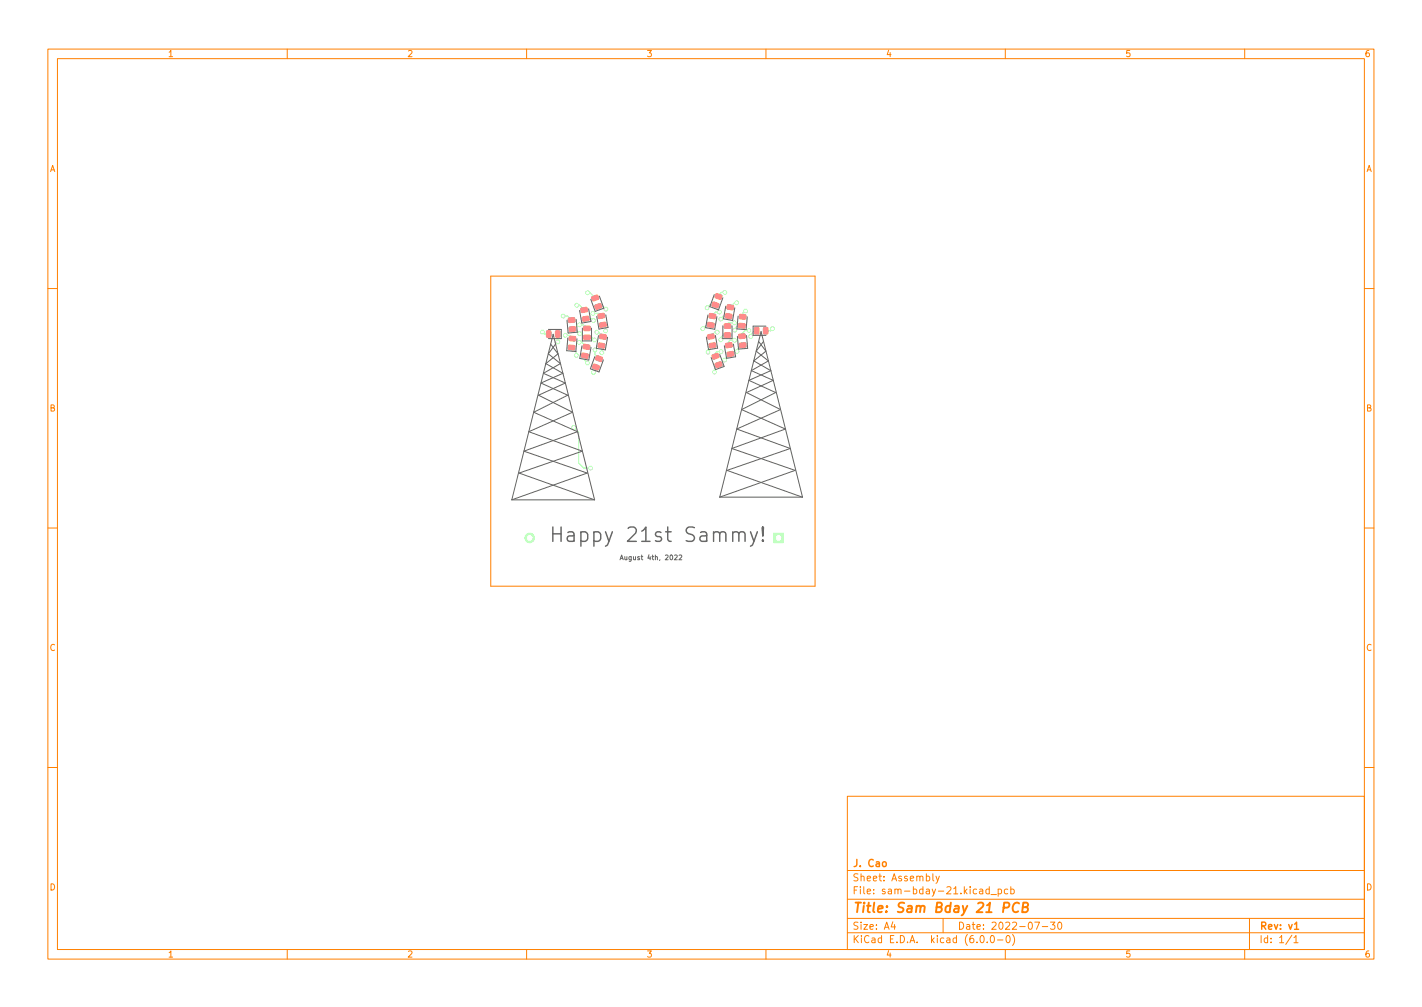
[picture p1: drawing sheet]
<svg xmlns="http://www.w3.org/2000/svg" width="297mm" height="210mm" viewBox="0 0 297 210" stroke-linecap="round" stroke-linejoin="round" font-family="sans-serif">
<g fill="#b3ffb3" stroke="#b3ffb3" stroke-width=".21">
<path d="M121.7 66.3l1.1-.3 .2 .2 .1 .6-.2 .2-1 .1-.2-.2z"/>
<path d="M121.3 64.4l1.2-.2 .2 .1 .1 .6-.2 .2-1 .2-.2-.2z"/>
<path d="M154.4 67.5l1.2 .1 .1 .2-.1 .6-.2 .1-1-.1-.2-.2z"/>
<path d="M154.5 65.7h1.2l.1 .3v.5l-.3 .2-1-.1-.1-.3z"/>
<path d="M151.3 69.5h1.2l.2 .2-.1 .6-.2 .1h-1l-.1-.2z"/>
<path d="M151.3 67.7l1.2-.1 .2 .2-.1 .6-.2 .2h-1l-.1-.3z"/>
<path d="M151.9 73.6l1.1-.2 .2 .2 .1 .5-.2 .2-1 .2-.2-.2z"/>
<path d="M151.6 71.8l1.1-.3 .2 .2 .1 .6-.2 .2-1 .1-.2-.2z"/>
<path d="M149.4 75.9l1.2-.4 .2 .8-1.1 .5-.3-.6z"/>
<path d="M148.8 74.1l1.1-.3 .3 .8-1.2 .4-.3-.6z"/>
<path d="M147.9 67.3l1.2 .2 .1 .2-.1 .6-.3 .1-.9-.2-.2-.2z"/>
<path d="M148.3 65.5l1.1 .1 .1 .3-.1 .6-.2 .1-1-.2-.1-.3z"/>
<path d="M125.1 71.6l1.2 .2 .1 .2-.2 .6-.2 .1-1-.2-.1-.2z"/>
<path d="M125.4 69.8l1.2 .1 .1 .3-.1 .6-.3 .1-1-.2-.1-.3z"/>
<path d="M151.7 65.5l1.1 .1 .1 .3-.1 .6-.2 .1-1-.2-.1-.3z"/>
<path d="M152 63.6l1.2 .2 .1 .2-.2 .6-.2 .1-1-.2-.1-.2z"/>
<path d="M122 70h1.2l.1 .2v.6l-.2 .1h-1l-.2-.2z"/>
<path d="M122 68.2l1.2-.1 .1 .2v.6l-.2 .2-1-.1-.2-.2z"/>
<path d="M124.3 63.7l1.1-.3 .3 .8-1.2 .4-.3-.6z"/>
<path d="M123.7 62l1.1-.4 .3 .8-1.2 .4-.3-.6z"/>
<path d="M118.8 72.1h1.2l.1 .3-.1 .6-.2 .1-1-.1-.1-.2z"/>
<path d="M119 70.2l1.2 .1 .1 .2-.1 .6-.2 .1-1-.1-.2-.2z"/>
<path d="M116.1 69.1l.6-.1 .3 .2v1l-.2 .2h-.5l-.3-.1z"/>
<path d="M114.2 69.1l.7-.1 .2 .2v1l-.1 .2h-.6l-.2-.1z"/>
<path d="M124 76.1l.2-.1 1 .4v.2l-.2 .6h-.3l-.9-.3-.1-.3z"/>
<path d="M124.6 74.3h.3l.9 .3 .1 .3-.3 .5-.2 .1-1-.4v-.2z"/>
<path d="M125.2 67.5l1.2-.2 .2 .1 .1 .6-.2 .2-1 .2-.2-.2z"/>
<path d="M124.9 65.7l1.2-.3 .2 .2v.6l-.2 .2-1 .1-.1-.2z"/>
<path d="M154.5 71.7l1.2-.1 .1 .2 .1 .5-.2 .2-1.1 .1-.1-.2z"/>
<path d="M154.3 69.8l1.2-.1 .2 .2v.6l-.2 .1-1 .1-.2-.2z"/>
<path d="M121.6 73.8l1.2 .1 .1 .3-.1 .5-.3 .1-.9-.2-.2-.2z"/>
<path d="M122 71.9l1.1 .2 .1 .2-.1 .6-.2 .1-1-.2-.1-.3z"/>
<path d="M118.9 68.3l1.2-.1 .1 .2 .1 .6-.2 .2h-1l-.2-.2z"/>
<path d="M118.7 66.5l1.2-.2 .2 .2v.6l-.2 .2-1 .1-.2-.3z"/>
<path d="M157.7 68.4h.6l.2 .1 .1 1-.2 .2-.6 .1-.2-.2z"/>
<path d="M159.5 68.4h.7l.2 .1v1l-.1 .2-.6 .1-.2-.2z"/>
<path d="M148.1 71.8l1.2-.2 .2 .2 .1 .5-.2 .2-1 .2-.2-.2z"/>
<path d="M147.8 70l1.2-.3 .1 .2 .1 .6-.2 .2-1 .1-.1-.2z"/>
<path d="M148.9 63.1l.3-.1 .9 .4 .1 .3-.2 .5-.3 .1-.9-.4-.1-.2z"/>
<path d="M149.6 61.4l.2-.1 1 .3v.3l-.2 .6h-.3l-.9-.3-.1-.3z"/>
<path d="M161.6 111.3h2v2h-2z"/>
<circle cx="110.6" cy="112.3" r="1"/>
<circle cx="119.8" cy="89.2" r=".4"/>
<circle cx="120.5" cy="63.7" r=".4"/>
<circle cx="156.5" cy="69" r=".4"/>
<circle cx="124.7" cy="69.4" r=".4"/>
<circle cx="124.3" cy="73.1" r=".4"/>
<circle cx="123.8" cy="65.4" r=".4"/>
<circle cx="118.1" cy="70" r=".4"/>
<circle cx="149.8" cy="69.4" r=".4"/>
<circle cx="161.4" cy="68.6" r=".4"/>
<circle cx="151.4" cy="61.1" r=".4"/>
<circle cx="150.6" cy="73.4" r=".4"/>
<circle cx="153.4" cy="71" r=".4"/>
<circle cx="122.7" cy="61.1" r=".4"/>
<circle cx="155.8" cy="64.9" r=".4"/>
<circle cx="150.3" cy="65.2" r=".4"/>
<circle cx="121" cy="71.5" r=".4"/>
<circle cx="153.4" cy="67.4" r=".4"/>
<circle cx="123.4" cy="97.7" r=".4"/>
<circle cx="121" cy="67.8" r=".4"/>
<circle cx="117.6" cy="66" r=".4"/>
<circle cx="153.9" cy="63.2" r=".4"/>
<circle cx="113.3" cy="69.3" r=".4"/>
<circle cx="116.5" cy="71.4" r=".4"/>
<circle cx="156.8" cy="70.3" r=".4"/>
<circle cx="121.1" cy="69.7" r=".4"/>
<circle cx="154" cy="73.4" r=".4"/>
<circle cx="120.4" cy="74.2" r=".4"/>
<circle cx="153.5" cy="68.9" r=".4"/>
<circle cx="124" cy="66.9" r=".4"/>
<circle cx="150.6" cy="66.6" r=".4"/>
<circle cx="124.2" cy="71" r=".4"/>
<circle cx="150.6" cy="70.9" r=".4"/>
<circle cx="122.7" cy="75.8" r=".4"/>
<circle cx="151.4" cy="75.2" r=".4"/>
<circle cx="126.6" cy="64.5" r=".4"/>
<circle cx="149.3" cy="77.7" r=".4"/>
<circle cx="126.5" cy="69.1" r=".4"/>
<circle cx="147.9" cy="73.5" r=".4"/>
<circle cx="125.7" cy="73.6" r=".4"/>
<circle cx="146.8" cy="68.6" r=".4"/>
<circle cx="124" cy="77.8" r=".4"/>
<circle cx="147.7" cy="64.3" r=".4"/>
</g>
<g fill="none" stroke="#b3ffb3" stroke-width=".25">
<path d="M113.3 69.3l.4 .4h.9M116.5 71.4h.1M116.5 69.7v1.7M117.6 66h1l.8 .8M118.1 70h.8l.7 .7M119.4 72.6l1 1v.6M120.1 68.7l1 1M120.5 63.7h.6l.9 1M121 71.5h.6l.9 .9M121 67.8h.9l.7 .8M122.2 74.3v.9l.5 .6M122.4 66.6h1.2l.4 .3"/>
<path d="M122.6 70.4h1.1l.5 .6M122.7 61.1h.5l1.1 1.1M123.8 65.4h1.3l.5 .6M124.3 73.1v.9l.8 .9M124.5 76.6v.7l-.5 .5M124.7 69.4h.3l1 .9M125 64h1l.6 .5M125.7 72.2v1.4M125.9 67.8l.6 .6v.7M148.5 67.8h-.9l-.8 .8M148.8 72.1l-.9 .9v.5M149.4 63.7h-1.1l-.6 .6"/>
<path d="M149.8 69.4h-.5l-.8 .8M150.1 76.1l-.8 .9v.7M150.3 65.2h-.8l-.7 .6M150.6 73.4h-.9l-.2 .3v.7M151.4 61.1h-.7l-.6 .5M152 70h-.9l-.5 .5v.4M152.2 66h-1.1l-.5 .6M152.6 73.9l-1.2 1.3M153.4 67.4h-1.3l-.1 .2v.5M153.4 71h-.9l-.2 .2v.9M153.9 63.2h-.5l-.9 .9M154.9 72.1l-.9 .9v.4"/>
<path d="M155 68h-.9l-.6 .6v.3M155.8 64.9l-.7 .5v.7M156.5 69h-.8l-.7 .7v.5M158.1 69.1h-.5l-.8 .8v.4M161.4 68.7l-.4 .4h-1.1M119.8 89.2l1.1 1.1v6.4l1 1h1.5"/>
</g>
<g fill="#fff" stroke="#fff" stroke-width=".21">
<circle cx="119.8" cy="89.2" r=".2"/>
<circle cx="120.5" cy="63.7" r=".2"/>
<circle cx="156.5" cy="69" r=".2"/>
<circle cx="124.7" cy="69.4" r=".2"/>
<circle cx="124.3" cy="73.1" r=".2"/>
<circle cx="123.8" cy="65.4" r=".2"/>
<circle cx="118.1" cy="70" r=".2"/>
<circle cx="149.8" cy="69.4" r=".2"/>
<circle cx="161.4" cy="68.6" r=".2"/>
<circle cx="151.4" cy="61.1" r=".2"/>
<circle cx="150.6" cy="73.4" r=".2"/>
<circle cx="153.4" cy="71" r=".2"/>
<circle cx="122.7" cy="61.1" r=".2"/>
<circle cx="155.8" cy="64.9" r=".2"/>
<circle cx="150.3" cy="65.2" r=".2"/>
<circle cx="121" cy="71.5" r=".2"/>
<circle cx="153.4" cy="67.4" r=".2"/>
<circle cx="123.4" cy="97.7" r=".2"/>
<circle cx="121" cy="67.8" r=".2"/>
<circle cx="117.6" cy="66" r=".2"/>
<circle cx="153.9" cy="63.2" r=".2"/>
<circle cx="113.3" cy="69.3" r=".2"/>
<circle cx="116.5" cy="71.4" r=".2"/>
<circle cx="156.8" cy="70.3" r=".2"/>
<circle cx="121.1" cy="69.7" r=".2"/>
<circle cx="154" cy="73.4" r=".2"/>
<circle cx="120.4" cy="74.2" r=".2"/>
<circle cx="153.5" cy="68.9" r=".2"/>
<circle cx="124" cy="66.9" r=".2"/>
<circle cx="150.6" cy="66.6" r=".2"/>
<circle cx="124.2" cy="71" r=".2"/>
<circle cx="150.6" cy="70.9" r=".2"/>
<circle cx="122.7" cy="75.8" r=".2"/>
<circle cx="151.4" cy="75.2" r=".2"/>
<circle cx="126.6" cy="64.5" r=".2"/>
<circle cx="149.3" cy="77.7" r=".2"/>
<circle cx="126.5" cy="69.1" r=".2"/>
<circle cx="147.9" cy="73.5" r=".2"/>
<circle cx="125.7" cy="73.6" r=".2"/>
<circle cx="146.8" cy="68.6" r=".2"/>
<circle cx="124" cy="77.8" r=".2"/>
<circle cx="147.7" cy="64.3" r=".2"/>
<circle cx="113.4" cy="118.3" r="1.32"/>
<circle cx="159.9" cy="106.3" r="1.32"/>
<circle cx="162.6" cy="112.3" r=".51"/>
<circle cx="110.6" cy="112.3" r=".51"/>
</g>
<g fill="#ff8a8a" stroke="#ff8a8a" stroke-width=".21">
<path d="M121.7 66.3l1.1-.3 .2 .2 .1 .6-.2 .2-1 .1-.2-.2z"/>
<path d="M121.3 64.4l1.2-.2 .2 .1 .1 .6-.2 .2-1 .2-.2-.2z"/>
<path d="M154.4 67.5l1.2 .1 .1 .2-.1 .6-.2 .1-1-.1-.2-.2z"/>
<path d="M154.5 65.7h1.2l.1 .3v.5l-.3 .2-1-.1-.1-.3z"/>
<path d="M151.3 69.5h1.2l.2 .2-.1 .6-.2 .1h-1l-.1-.2z"/>
<path d="M151.3 67.7l1.2-.1 .2 .2-.1 .6-.2 .2h-1l-.1-.3z"/>
<path d="M151.9 73.6l1.1-.2 .2 .2 .1 .5-.2 .2-1 .2-.2-.2z"/>
<path d="M151.6 71.8l1.1-.3 .2 .2 .1 .6-.2 .2-1 .1-.2-.2z"/>
<path d="M149.4 75.9l1.2-.4 .2 .8-1.1 .5-.3-.6z"/>
<path d="M148.8 74.1l1.1-.3 .3 .8-1.2 .4-.3-.6z"/>
<path d="M147.9 67.3l1.2 .2 .1 .2-.1 .6-.3 .1-.9-.2-.2-.2z"/>
<path d="M148.3 65.5l1.1 .1 .1 .3-.1 .6-.2 .1-1-.2-.1-.3z"/>
<path d="M125.1 71.6l1.2 .2 .1 .2-.2 .6-.2 .1-1-.2-.1-.2z"/>
<path d="M125.4 69.8l1.2 .1 .1 .3-.1 .6-.3 .1-1-.2-.1-.3z"/>
<path d="M151.7 65.5l1.1 .1 .1 .3-.1 .6-.2 .1-1-.2-.1-.3z"/>
<path d="M152 63.6l1.2 .2 .1 .2-.2 .6-.2 .1-1-.2-.1-.2z"/>
<path d="M122 70h1.2l.1 .2v.6l-.2 .1h-1l-.2-.2z"/>
<path d="M122 68.2l1.2-.1 .1 .2v.6l-.2 .2-1-.1-.2-.2z"/>
<path d="M124.3 63.7l1.1-.3 .3 .8-1.2 .4-.3-.6z"/>
<path d="M123.7 62l1.1-.4 .3 .8-1.2 .4-.3-.6z"/>
<path d="M118.8 72.1h1.2l.1 .3-.1 .6-.2 .1-1-.1-.1-.2z"/>
<path d="M119 70.2l1.2 .1 .1 .2-.1 .6-.2 .1-1-.1-.2-.2z"/>
<path d="M116.1 69.1l.6-.1 .3 .2v1l-.2 .2h-.5l-.3-.1z"/>
<path d="M114.2 69.1l.7-.1 .2 .2v1l-.1 .2h-.6l-.2-.1z"/>
<path d="M124 76.1l.2-.1 1 .4v.2l-.2 .6h-.3l-.9-.3-.1-.3z"/>
<path d="M124.6 74.3h.3l.9 .3 .1 .3-.3 .5-.2 .1-1-.4v-.2z"/>
<path d="M125.2 67.5l1.2-.2 .2 .1 .1 .6-.2 .2-1 .2-.2-.2z"/>
<path d="M124.9 65.7l1.2-.3 .2 .2v.6l-.2 .2-1 .1-.1-.2z"/>
<path d="M154.5 71.7l1.2-.1 .1 .2 .1 .5-.2 .2-1.1 .1-.1-.2z"/>
<path d="M154.3 69.8l1.2-.1 .2 .2v.6l-.2 .1-1 .1-.2-.2z"/>
<path d="M121.6 73.8l1.2 .1 .1 .3-.1 .5-.3 .1-.9-.2-.2-.2z"/>
<path d="M122 71.9l1.1 .2 .1 .2-.1 .6-.2 .1-1-.2-.1-.3z"/>
<path d="M118.9 68.3l1.2-.1 .1 .2 .1 .6-.2 .2h-1l-.2-.2z"/>
<path d="M118.7 66.5l1.2-.2 .2 .2v.6l-.2 .2-1 .1-.2-.3z"/>
<path d="M157.7 68.4h.6l.2 .1 .1 1-.2 .2-.6 .1-.2-.2z"/>
<path d="M159.5 68.4h.7l.2 .1v1l-.1 .2-.6 .1-.2-.2z"/>
<path d="M148.1 71.8l1.2-.2 .2 .2 .1 .5-.2 .2-1 .2-.2-.2z"/>
<path d="M147.8 70l1.2-.3 .1 .2 .1 .6-.2 .2-1 .1-.1-.2z"/>
<path d="M148.9 63.1l.3-.1 .9 .4 .1 .3-.2 .5-.3 .1-.9-.4-.1-.2z"/>
<path d="M149.6 61.4l.2-.1 1 .3v.3l-.2 .6h-.3l-.9-.3-.1-.3z"/>
</g>
<g fill="none" stroke="#626262" stroke-width=".21">
<path d="M114.6 68.8h2.6v1.9h-2.6M115 71.9l1.6 2-2.6 2 3.6 2-4.6 2.1 5.6 2.5-7.1 3.6 9.1 4-11.2 4.1 13.3 4.6-15.8 5.6M116.1 71.9l-1.6 2 2.6 2-3.6 2 4.6 2.1-5.6 2.5 7.1 3.6-9.1 4 11.1 4.1-13.2 4.6 15.8 5.6M118.6 70.6l-.2 2.6 1.9 .2 .2-2.7M120.4 66.7l.2 2.7-1.9 .1-.3-2.6M121.6 72.2l-.5 2.6 1.9 .4 .5-2.7M121.6 68.5v2.7h2v-2.7M123 64.5l.4 2.6-1.9 .4-.4-2.7M124.2 74.5l-.9 2.5 1.8 .7 .9-2.6M125 70.1l-.4 2.6 1.8 .4 .5-2.7M125.2 61.8l.9 2.6-1.8 .6-.9-2.5M126.5 65.7l.5 2.7-1.9 .3-.5-2.6"/>
<path d="M147.9 65.8l-.5 2.6 1.9 .4 .5-2.7M149.2 61.5l-.9 2.5 1.8 .7 .9-2.5M149.4 70l.5 2.7-1.9 .3-.5-2.6M150.3 74l1 2.5-1.8 .7-1-2.5M151 68v2.7h1.9v-2.7M151.6 63.9l-.5 2.7 1.9 .3 .5-2.6M153.2 71.8l.5 2.7-1.9 .3-.5-2.6M154.2 66l-.3 2.7 2 .1 .2-2.6M155.9 70.1l.3 2.6-1.9 .2-.3-2.7M158.5 71.3l1.5 2-2.5 2.1 3.5 2-4.6 2 5.6 2.6-7.1 3.5 9.2 4.1-11.2 4 13.2 4.6-15.8 5.6M159.5 71.3l-1.5 2 2.5 2.1-3.6 2 4.6 2-5.6 2.6 7.1 3.5-9.1 4.1 11.2 4-13.2 4.6 15.7 5.6M160 68.1h-2.7v1.9h2.7"/>
<path d="M106.9 104.4h17.3M106.9 104.4l8.6-34.6 8.7 34.6M129.5 116.9l.4-1 .3 1M129.6 116.6h.5M141.9 116l.3-.1 .2 .3-.6 .7h.6M150.3 103.8h17.3M150.3 103.8l8.7-34.6 8.6 34.6"/>
</g>
<path d="M115.5 110v3M115.5 111.5h1.7M159.3 112.7l.2 .2-.2 .1-.1-.1 .1-.2v.3M159.3 110v1.9l.2-1.7-.2-.2-.1 .2 .1 1.7" fill="none" stroke="#626262" stroke-width=".3"/>
<g fill="none" stroke="#ff8000" stroke-width=".21">
<path d="M10 10.2h277v190.1h-277zM12 12.2h273v186.1h-273zM60 10.2v2M110 10.2v2M160 10.2v2M210 10.2v2M260 10.2v2M102.5 57.7h67.8v64.7h-67.8zM10 60.2h2M285 60.2h2M10 110.2h2M285 110.2h2"/>
<path d="M10 160.2h2M177 166.3h108v32h-108zM285 160.2h2M60 198.3v2M110 198.3v2M160 198.3v2M177 194.8h108M177 191.8h108M177 187.8h108M177 181.8h108M186.5 192.5l-.4 1h1M186.9 193v1"/>
<path d="M194.9 182.4v1.3l.2 .2M195.5 182.9l.4 1M196.2 182.9l-.5 1.4-.2 .1M197 191.8v3M204.9 195.4l.2-.1a.8 .8 0 0 1 .5 .8 .8 .8 0 0 1-.5 .7 1 1 0 0 1-.2-1.4zM206.2 196.7v.1M206.6 185.7l-.4-.1-.3 .3 .2 .7h.5M206.6 185.1v1.5M207 195.5l.2-.2a.8 .8 0 0 1 .5 .8 .8 .8 0 0 1-.5 .7l-.2-.1-.1-.4zM207 186.8h1.1M208.4 196.3h1.1M208.5 185.7l.4-.1 .3 .3-.1 .7h-.6"/>
<path d="M208.5 185.6v1.5M210 198.3v2M210.4 195.4l.1-.1a.8 .8 0 0 1 .5 .8 .8 .8 0 0 1-.5 .7 1 1 0 0 1-.1-1.4zM210.5 185.7l-.4-.1-.3 .3 .1 .7h.6M211.1 185.7l.5-.1 .3 .3-.2 .7h-.6M211.1 185.1v1.5M211.5 195.1a1.72 1.72 0 0 1 0 2.3M216.1 192.5h1l-.6 1.5M217.7 193.5h1.2M219.4 192.5h1l-.5 .6 .4 .1v.7l-.2 .1-.7-.1M221.1 192.6l.2-.1a.8 .8 0 0 1 .5 .8 .8 .8 0 0 1-.5 .7 1 1 0 0 1-.2-1.4zM260 198.3v2"/>
<path d="M261 191.8v6.5M269.9 195.3l-1.3 1.9M270.3 195.8l.4-.5v1.5M270.3 196.8h.8"/>
</g>
<path d="M184.4 180.1l.2-.2 .5 .2v.5l-.1 .3h-.4l-.2-.1zM270.4 193l.4-.5v1.5M270.4 194h.9" fill="none" stroke="#ff8000" stroke-width=".3"/>
<path d="M209.6 189.5h.8l.3-.2a.51 .51 0 0 0-.2-.8h-.7l-.3 2M212.9 188.7a.88 .88 0 0 0-1-.1 .88 .88 0 0 0-.4 1 .69 .69 0 0 0 .3 .8 .69 .69 0 0 0 .9-.1M213.6 189.4h.7l.3-.2 .2-.4-.2-.2-.8-.1-.3 2h.8l.3-.2a.53 .53 0 0 0 0-.8l-.3-.1" fill="none" stroke="#ff8000" stroke-width=".4"/>
<text font-size="4.2" fill="#626262" x="117.6" y="113.2">Happy 21st Sammy!</text>
<text font-size="2.8" fill="#ff8000" x="178" y="190.6">Title: Sam Bday 21 PCB</text>
<g font-size="2.1" fill="#ff8000">
<text x="178" y="184">Sheet: Assembly</text>
<text x="178" y="181">J. Cao</text>
<text x="178" y="186.7">File: sam-bday-21.kicad_pcb</text>
<text x="178" y="196.9">KiCad E.D.A. kicad (6.0.0-0)</text>
<text x="178" y="194.1">Size: A4</text>
<text x="200" y="194.1">Date: 2022-07-30</text>
<text x="263" y="194.1">Rev: v1</text>
<text x="263" y="196.9">Id: 1/1</text>
</g>
<g font-size="1.8" fill="#ff8000">
<text x="35" y="11.9">1</text>
<text x="85" y="11.9">2</text>
<text x="135" y="11.9">3</text>
<text x="185" y="11.9">4</text>
<text x="235" y="11.9">5</text>
<text x="285" y="11.9">6</text>
<text x="10.3" y="35.9">A</text>
<text x="285.3" y="35.9">A</text>
<text x="10.3" y="85.9">B</text>
<text x="285.3" y="85.9">B</text>
<text x="10.3" y="135.9">C</text>
<text x="285.3" y="135.9">C</text>
<text x="10.3" y="185.9">D</text>
<text x="285.3" y="185.9">D</text>
<text x="35" y="199.9">1</text>
<text x="85" y="199.9">2</text>
<text x="135" y="199.9">3</text>
<text x="185" y="199.9">4</text>
<text x="235" y="199.9">5</text>
<text x="285" y="199.9">6</text>
</g>
<text font-size="1.4" fill="#626262" x="130.4" y="116.9">August 4th, 2022</text>
</svg>
